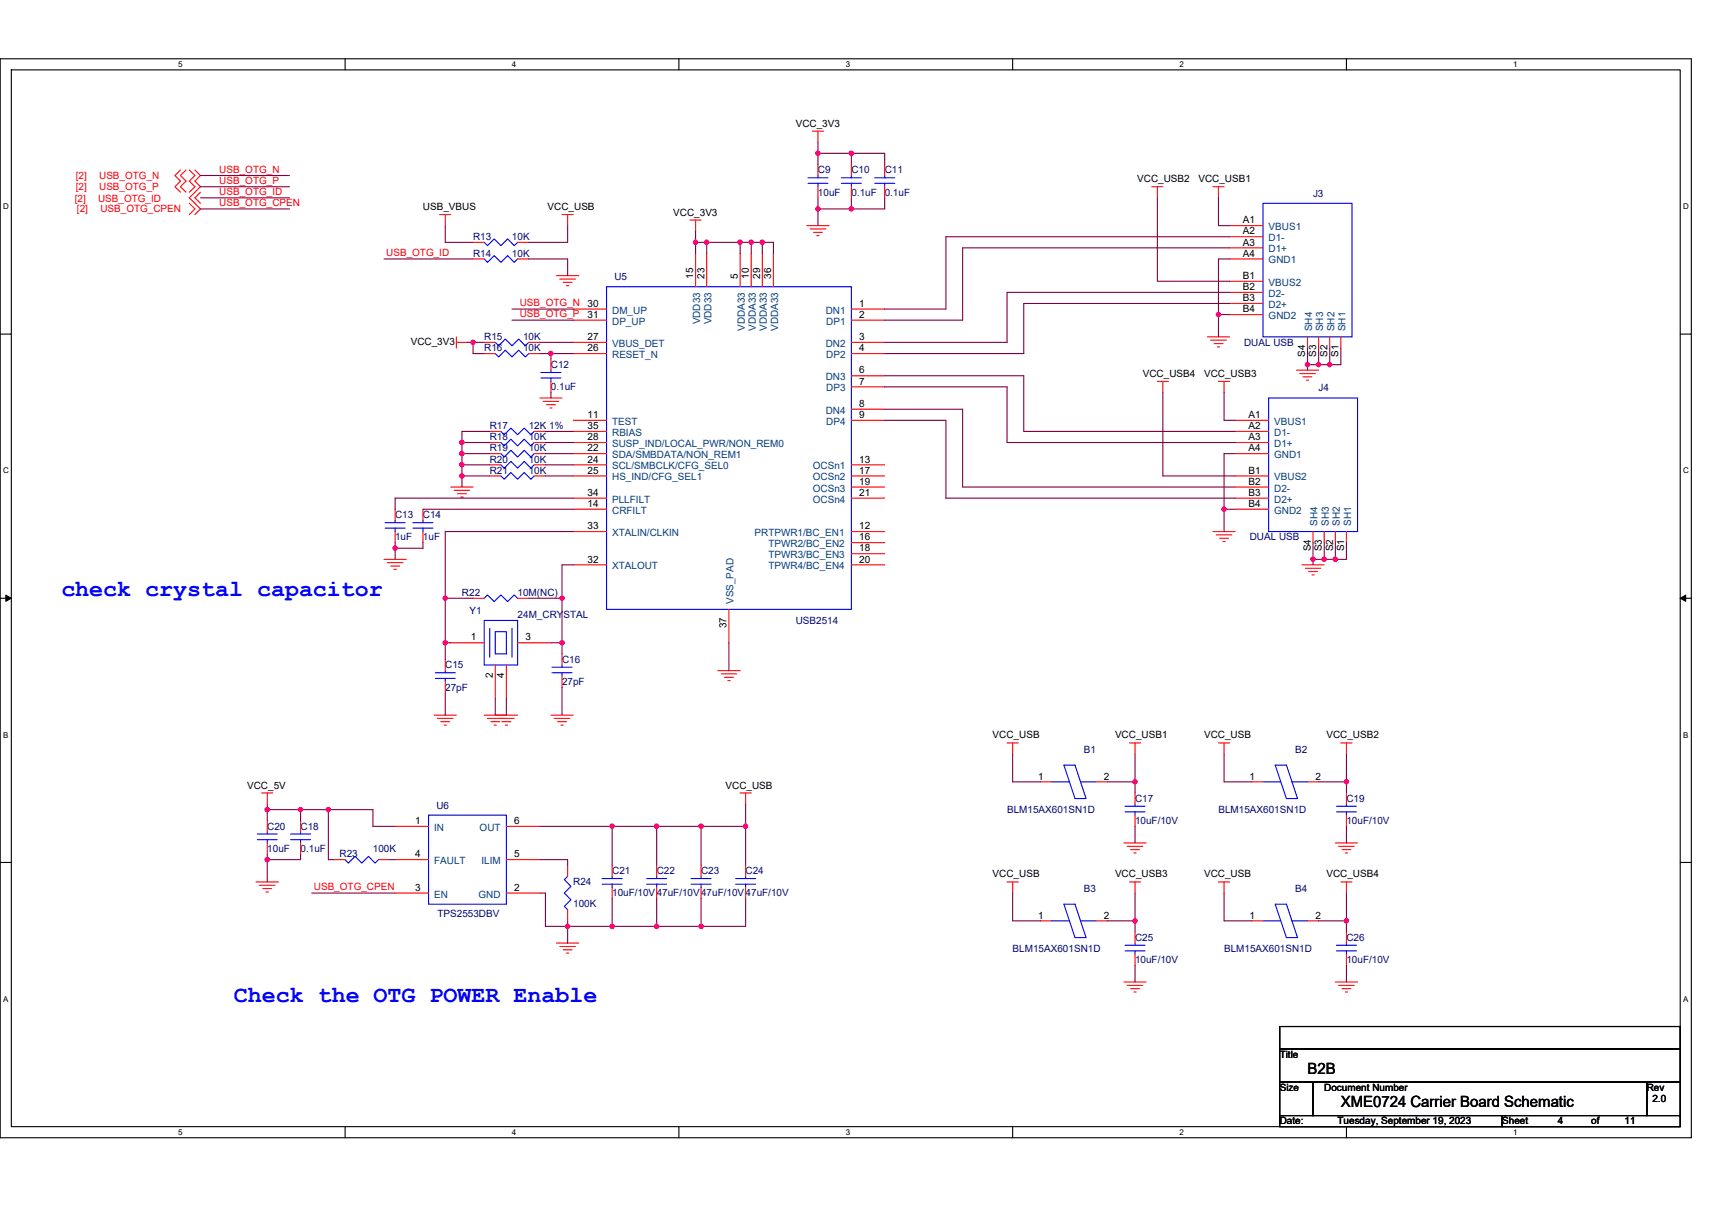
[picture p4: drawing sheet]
<svg xmlns="http://www.w3.org/2000/svg" width="297mm" height="210mm" viewBox="0 0 297 210" stroke-linecap="round" stroke-linejoin="round" font-family="sans-serif">
<path d="M0 10.2h293.5v187.2h-293.5zM2 12.1h289.5v183.4h-289.5z" fill="none" stroke="#000" stroke-width=".19"/>
<g fill="#fff">
<path d="M30.9 10.4h.8v1.6h-.8z"/>
<path d="M30.9 195.7h.8v1.6h-.8z"/>
</g>
<path d="M59.9 10.2v1.9M59.9 195.5v1.9" fill="none" stroke="#000" stroke-width=".19"/>
<g fill="#fff">
<path d="M88.8 10.4h.8v1.6h-.8z"/>
<path d="M88.8 195.7h.8v1.6h-.8z"/>
</g>
<path d="M117.8 10.2v1.9M117.8 195.5v1.9" fill="none" stroke="#000" stroke-width=".19"/>
<g fill="#fff">
<path d="M146.7 10.4h.8v1.6h-.8z"/>
<path d="M146.7 195.7h.8v1.6h-.8z"/>
</g>
<path d="M175.7 10.2v1.9M175.7 195.5v1.9" fill="none" stroke="#000" stroke-width=".19"/>
<g fill="#fff">
<path d="M204.7 10.4h.7v1.6h-.7z"/>
<path d="M204.7 195.7h.7v1.6h-.7z"/>
</g>
<path d="M233.6 10.2v1.9M233.6 195.5v1.9" fill="none" stroke="#000" stroke-width=".19"/>
<g fill="#fff">
<path d="M262.6 10.4h.7v1.6h-.7z"/>
<path d="M262.6 195.7h.7v1.6h-.7z"/>
<path d="M.5 35.1h1v1.5h-1z"/>
<path d="M292 35.1h1v1.5h-1z"/>
<path d="M.5 80.9h1v1.5h-1z"/>
<path d="M292 80.9h1v1.5h-1z"/>
</g>
<path d="M0 58h2M291.5 58h2" fill="none" stroke="#000" stroke-width=".19"/>
<g fill="#fff">
<path d="M.5 126.7h.9v1.6h-.9z"/>
<path d="M292 126.7h.9v1.6h-.9z"/>
</g>
<path d="M0 103.8h2M291.5 103.8h2" fill="none" stroke="#000" stroke-width=".19"/>
<path d="M1 103.3l1 .5-1 .6zM291.5 103.8l1-.5v1.1z" fill="#000" stroke="#000" stroke-width=".17"/>
<g fill="#fff">
<path d="M.5 172.6h.9v1.5h-.9z"/>
<path d="M292 172.6h.9v1.5h-.9z"/>
</g>
<path d="M0 149.7h2M291.5 149.7h2M222 178.1h69.5v3.9h-69.5zM222 182h69.5v5.8h-69.5zM222 187.8h5.8v5.8h-5.8zM222 193.6h38.6v1.9h-38.6zM227.8 187.8h57.9v5.8h-57.9zM260.6 193.6h30.9v1.9h-30.9zM285.7 187.8h5.8v5.8h-5.8z" fill="none" stroke="#000" stroke-width=".19"/>
<g fill="none" stroke="#f00" stroke-width=".19">
<path d="M31.3 29.5l-1 1 1 .9-1 1 1 1M32.3 29.5l-1 1 1 .9-1 1 1 1M32.8 35.3l1 1-1 .9M32.8 29.5l1 1-1 .9 1 1-1 1M33.8 29.5l1 1-1 .9 1 1-2 1.9 2 2-1 .9M34.8 33.4l-1 .9 1 1M76.3 37.2h1.9M77.3 37.2v2M97.5 37.2h2M98.5 37.2v2M119.7 38.2h1.9M120.7 38.2v1.9"/>
<path d="M140 39.2h3.8M140.6 39.7h2.7M140.9 22.8h2M141.9 28.5v2M141.9 32.4v1.9M141.9 22.8v1.9M147.7 28.5v2M147.7 32.4v1.9M153.5 28.5v2M153.5 32.4v1.9M199.8 32.4h2M200.8 32.4v1.9"/>
<path d="M210.5 32.4h1.9M211.4 32.4v1.9M213.3 39.2h5.8M79.2 59.4h1.9M79.2 58.5v1.9M82.1 42.1h1.9M82.1 44.9h1.9M84 59.4h1.9M89.8 42.1h1.9M89.8 44.9h1.9M91.7 59.4h2M96.6 47.8h3.8"/>
<path d="M97.1 48.4h2.7M97.7 49h1.5M98.3 49.6h.4M99.5 59.4h5.7M99.5 53.6h5.7M99.5 55.6h5.7M120.7 44v5.8M122.6 44v5.8M128.4 44v5.8M130.3 44v5.8M132.3 44v5.8M134.2 44v5.8"/>
<path d="M141.2 40.3h1.5M141.7 40.9h.4M147.7 53.6h5.8M147.7 55.6h5.8M147.7 59.4h5.8M209.5 58.5h3.8M210.1 59h2.7M210.6 59.6h1.6M213.3 41.1h5.8M213.3 43h5.8M213.3 44.9h5.8M213.3 48.8h5.8"/>
<path d="M213.3 50.7h5.8M213.3 52.7h5.8M213.3 54.6h5.8M226.9 58.5v1.9M228.8 58.5v1.9M230.7 58.5v1.9M232.6 58.5v1.9M84 61.4h1.9M85 76.8h1.9M85 78.7h1.9M85 74.9h1.9M91.7 61.4h2"/>
<path d="M92.7 76.8h1.9M92.7 78.7h1.9M92.7 74.9h1.9M93.7 69.1h3.8M94.2 69.7h2.7M94.8 70.2h1.6M95.4 70.8h.4M95.6 62.3v1.9M95.6 66.2v1.9M99.5 61.4h5.7M99.5 76.8h5.7M99.5 78.7h5.7"/>
<path d="M99.5 72.9h5.7M99.5 74.9h5.7M147.7 61.4h5.8M147.7 65.2h5.8M147.7 67.1h5.8M147.7 71h5.8M147.7 72.9h5.8M200.8 66.2h1.9M201.8 66.2v1.9M211.2 60.2h.4M211.4 66.2h1.9M212.4 66.2v1.9"/>
<path d="M214.3 72.9h5.8M214.3 74.9h5.8M214.3 76.8h5.8M214.3 78.7h5.8M224.9 64.2h3.9M225.5 64.8h2.7M226.1 65.4h1.5M226.7 66h.4M66.6 97.1h3.9M67.2 97.6h2.7M67.8 98.2h1.5M68.4 98.8h.4"/>
<path d="M68.6 88.4v1.9M68.6 92.2v2M73.4 88.4v1.9M73.4 92.2v2M78.2 84.5h3.9M78.8 85.1h2.7M79.4 85.7h1.5M79.9 86.3h.4M85 80.7h1.9M85 82.6h1.9M92.7 80.7h1.9M92.7 82.6h1.9"/>
<path d="M99.5 80.7h5.7M99.5 82.6h5.7M99.5 86.4h5.7M99.5 88.4h5.7M99.5 98h5.7M99.5 92.2h5.7M147.7 80.7h5.8M147.7 82.6h5.8M147.7 84.5h5.8M147.7 86.4h5.8M147.7 92.2h5.8M147.7 94.2h5.8"/>
<path d="M147.7 96.1h5.8M147.7 98h5.8M210.5 92.2h3.8M211 92.8h2.7M211.6 93.4h1.5M212.2 94h.4M214.3 82.6h5.8M214.3 84.5h5.8M214.3 86.4h5.8M214.3 88.4h5.8M225.9 98h3.9M226.5 98.6h2.7"/>
<path d="M227.1 99.2h1.5M227.6 99.8h.4M227.8 92.2v2M229.8 92.2v2M231.7 92.2v2M233.6 92.2v2M77.3 114.4v2M77.3 118.3v1.9M78.2 111.5h5.8M82.1 103.8h1.9M85.9 115.4v5.8M87.9 115.4v5.8"/>
<path d="M89.8 111.5h5.8M89.8 103.8h1.9M97.5 113.5v1.9M97.5 117.3v2M124.5 116.4h3.9M125.1 116.9h2.7M125.7 117.5h1.6M126.3 118.1h.4M126.5 105.7v5.8M45.4 137.6h1.9M46.4 137.6v1.9M75.3 124.1h3.9"/>
<path d="M75.9 124.7h2.7M76.5 125.2h1.5M77.1 125.8h.3M84 124.1h3.9M84.6 124.7h2.7M85.2 125.2h1.5M85.7 125.8h.4M85.9 124.1h3.9M86.5 124.7h2.7M87.1 125.2h1.5M87.7 125.8h.4M95.6 124.1h3.9"/>
<path d="M96.2 124.7h2.7M96.7 125.2h1.6M97.3 125.8h.4M128.4 137.6h1.9M129.4 137.6v1.9M174.7 128.9h2M175.7 128.9v2M180.5 135.7h2M190.2 135.7h1.9M196 128.9h1.9M196.9 128.9v2M196.9 137.6v1.9"/>
<path d="M211.4 128.9h1.9M212.4 128.9v2M217.2 135.7h1.9M226.9 135.7h1.9M232.6 128.9h2M233.6 128.9v2M233.6 137.6v1.9M44.4 153.1h3.9M45 153.6h2.7M45.6 154.2h1.5M46.2 154.8h.4M46.4 142.4v2"/>
<path d="M46.4 146.3v1.9M52.2 142.4v2M52.2 146.3v1.9M58 149.2h1.9M65.7 149.2h1.9M68.6 143.4h5.8M68.6 149.2h5.8M68.6 155h5.8M87.9 155h5.8M87.9 149.2h5.8M87.9 143.4h5.8M98.5 157.9v1.9"/>
<path d="M98.5 150.2v1.9M106.2 150.2v1.9M106.2 154v1.9M113.9 150.2v1.9M113.9 154v1.9M121.6 150.2v1.9M121.6 154v1.9M129.4 150.2v1.9M129.4 154v1.9M174.7 153.1h2M175.7 153.1v1.9M180.5 159.8h2"/>
<path d="M190.2 159.8h1.9M195 146.3h3.9M195.6 146.9h2.7M196 153.1h1.9M196.2 147.4h1.5M196.7 148h.4M196.9 153.1v1.9M196.9 141.5v1.9M211.4 153.1h1.9M212.4 153.1v1.9M217.2 159.8h1.9M226.9 159.8h1.9"/>
<path d="M231.7 146.3h3.8M232.3 146.9h2.7M232.6 153.1h2M232.9 147.4h1.5M233.4 148h.4M233.6 153.1v1.9M233.6 141.5v1.9M96.6 163.7h3.8M97.1 164.3h2.7M97.7 164.8h1.5M98.3 165.4h.4M195 170.4h3.9"/>
<path d="M195.6 171h2.7M196.2 171.6h1.5M196.7 172.1h.4M196.9 161.7v2M196.9 165.6v1.9M231.7 170.4h3.8M232.3 171h2.7M232.9 171.6h1.5M233.4 172.1h.4M233.6 161.7v2M233.6 165.6v1.9"/>
</g>
<g fill="none" stroke="#00f" stroke-width=".19">
<path d="M140.2 31.8h3.5M140.2 30.9h3.5M141.9 30.5v.4M141.9 31.8v.6M146 31.8h3.5M146 30.9h3.5M147.7 30.5v.4M147.7 31.8v.6M151.8 31.8h3.4M151.8 30.9h3.4M153.5 30.5v.4M153.5 31.8v.6"/>
<path d="M219.1 35.3h15.5v23.2h-15.5zM84 42.1l.6 .5 1.1-1.1 1.2 1.1 1.2-1.1 1.1 1.1 .6-.5M84 44.9l.6 .6 1.1-1.1 1.2 1.1 1.2-1.1 1.1 1.1 .6-.6M85.9 59.4l.6 .6 1.2-1.2 1.1 1.2 1.2-1.2 1.1 1.2 .6-.6M105.2 49.8h42.5v55.9h-42.5zM85.9 61.4l.6 .5 1.2-1.1 1.1 1.1 1.2-1.1 1.1 1.1 .6-.5M86.9 76.8l.6 .6 1.1-1.2 1.2 1.2 1.1-1.2 1.2 1.2 .6-.6M86.9 78.7l.6 .6 1.1-1.2 1.2 1.2 1.1-1.2 1.2 1.2 .6-.6M86.9 74.9l.6 .5 1.1-1.1 1.2 1.1 1.1-1.1 1.2 1.1 .6-.5M93.8 65.6h3.5M93.8 64.6h3.5M95.6 64.2v.4"/>
<path d="M95.6 65.6v.6M220.1 69.1h15.4v23.1h-15.4zM66.8 91.7h3.5M66.8 90.7h3.5M68.6 90.3v.4M68.6 91.7v.5M71.6 91.7h3.5M71.6 90.7h3.5M73.4 90.3v.4M73.4 91.7v.5M86.9 80.7l.6 .5 1.1-1.1 1.2 1.1 1.1-1.1 1.2 1.1 .6-.5M86.9 82.6l.6 .6 1.1-1.2 1.2 1.2 1.1-1.2 1.2 1.2 .6-.6"/>
<path d="M75.5 117.7h3.5M75.5 116.8h3.5M77.3 116.4v.4M77.3 117.7v.6M84 107.7h5.8v7.7h-5.8zM84 103.8l.6-.5 1.1 1.1 1.2-1.1 1.2 1.1 1.1-1.1 .6 .5M85 109v5M85.9 109.6h2v3.9h-2zM88.8 109v5M95.8 116.8h3.4M95.8 115.8h3.4M97.5 115.4v.4"/>
<path d="M97.5 116.8v.5M182.5 135.7h3M184.6 132.8h1.9l1.9 5.8h-1.9zM187.5 135.7h2.7M195.2 139.9h3.5M196.9 139.5v.4M219.1 135.7h3.1M221.3 132.8h1.9l1.9 5.8h-1.9zM224.2 135.7h2.7M231.9 139.9h3.4M233.6 139.5v.4M44.6 145.7h3.5"/>
<path d="M44.6 144.7h3.5M46.4 144.4v.3M46.4 145.7v.6M50.4 145.7h3.5M50.4 144.7h3.5M52.2 144.4v.3M52.2 145.7v.6M59.9 149.2l.5 .6 1.2-1.2 1.2 1.2 1.1-1.2 1.2 1.2 .6-.6M74.4 141.5h13.5v15.4h-13.5zM98.5 152.1l-.6 .6 1.2 1.1-1.2 1.2 1.2 1.1-1.2 1.2 .6 .6M104.5 153.4h3.4M104.5 152.5h3.4"/>
<path d="M106.2 152.1v.4M106.2 153.4v.6M112.2 153.4h3.5M112.2 152.5h3.5M113.9 152.1v.4M113.9 153.4v.6M119.9 153.4h3.5M119.9 152.5h3.5M121.6 152.1v.4M121.6 153.4v.6M127.6 153.4h3.5M127.6 152.5h3.5"/>
<path d="M129.4 152.1v.4M129.4 153.4v.6M182.5 159.8h3M184.6 156.9h1.9l1.9 5.8h-1.9zM187.5 159.8h2.7M195.2 140.9h3.5M196.9 140.9v.6M219.1 159.8h3.1M221.3 156.9h1.9l1.9 5.8h-1.9zM224.2 159.8h2.7M231.9 140.9h3.4M233.6 140.9v.6"/>
<path d="M195.2 165h3.5M195.2 164h3.5M196.9 163.7v.3M196.9 165v.6M231.9 165h3.4M231.9 164h3.4M233.6 163.7v.3M233.6 165v.6"/>
</g>
<g fill="none" stroke="#800040" stroke-width=".19">
<path d="M34.8 30.5h15.4M34.8 32.4h15.4M34.8 34.3h15.4M34.8 36.3h15.4M77.3 39.2v2.9h4.8M98.5 39.2v2.9h-6.8M141.9 36.3v2.9M141.9 26.6v1.9M141.9 24.7v1.9h5.8M141.9 34.3v2h5.8M147.7 34.3v2M147.7 26.6v1.9"/>
<path d="M147.7 26.6h5.8v1.9M153.5 34.3v2h-5.8M200.8 34.3v14.5h12.5M211.4 34.3v4.9h1.9M66.6 44.9h15.5M81.1 59.4h1M82.1 59.4v2h1.9M82.1 59.4h1.9M88.8 53.6h10.7M88.8 55.6h10.7M91.7 44.9h6.8v2.9M93.7 59.4h5.8"/>
<path d="M120.7 42.1h1.9M120.7 40.1v2M120.7 42.1v1.9M122.6 42.1v1.9M122.6 42.1h5.8M128.4 42.1v1.9M128.4 42.1h1.9M130.3 42.1h2M130.3 42.1v1.9M132.3 42.1h1.9v1.9M132.3 42.1v1.9M211.4 54.6v3.9"/>
<path d="M211.4 54.6h1.9M213.3 41.1h-49.2v12.5h-10.6M213.3 43h-46.3v12.6h-13.5M213.3 50.7h-38.6v8.7h-21.2M213.3 52.7h-35.7v8.7h-24.1M213.3 44.9h-1.9v9.7M80.2 76.8h4.8M80.2 78.7v2M80.2 76.8v1.9M80.2 78.7h4.8M85 74.9h-4.8v1.9M93.7 61.4h1.9"/>
<path d="M94.6 74.9h4.9M94.6 76.8h4.9M94.6 78.7h4.9M95.6 68.1v1M95.6 61.4v.9M95.6 61.4h3.9M153.5 67.1h21.2v9.7h39.6M153.5 65.2h24.1v9.7h36.7M153.5 72.9h10.6v13.5h50.2M153.5 71h13.5v13.5h47.3M201.8 68.1v14.5h12.5M212.4 68.1v4.8h1.9"/>
<path d="M214.3 78.7h-1.9v9.7M226.9 60.4v2.9M226.9 63.3v.9M226.9 63.3h1.9M228.8 60.4v2.9M228.8 63.3h1.9M230.7 60.4v2.9M232.6 60.4v2.9h-1.9M68.6 94.2v.9M68.6 95.1v2M73.4 88.4h26.1M73.4 94.2v.9h-4.8"/>
<path d="M80.2 82.6h4.8M80.2 80.7h4.8M80.2 82.6v1.9M80.2 80.7v1.9M94.6 80.7h4.9M94.6 82.6h4.9M99.5 86.4h-30.9v2M99.5 98h-2v5.8M99.5 92.2h-22.2v11.6M212.4 88.4v3.8M212.4 88.4h1.9M227.8 94.2v2.9"/>
<path d="M227.8 97.1v.9M227.8 97.1h2M229.8 97.1h1.9M229.8 94.2v2.9M231.7 94.2v2.9M233.6 94.2v2.9h-1.9M77.3 111.5h.9M77.3 111.5v2.9M77.3 103.8v7.7M77.3 103.8h4.8M91.7 103.8h5.8M95.6 111.5h1.9"/>
<path d="M97.5 103.8v7.7M97.5 119.3v4.8M97.5 111.5v2M126.5 111.5v4.9M46.4 139.5v1M77.3 120.2v3.9M85.9 121.2v2.9M87.9 121.2v2.9M129.4 139.5v3.9M175.7 130.9v4.8h4.8M192.1 135.7h4.8M196.9 130.9v4.8"/>
<path d="M196.9 135.7v1.9M212.4 130.9v4.8h4.8M228.8 135.7h4.8M233.6 130.9v4.8M233.6 135.7v1.9M46.4 148.2v1M46.4 149.2v3.9M46.4 140.5v1.9M46.4 140.5h5.8M52.2 140.5h4.8M52.2 148.2v1h-5.8M52.2 140.5v1.9"/>
<path d="M54.1 155h14.5M57 140.5v8.7h1M57 140.5h7.7v2.9h3.9M67.6 149.2h1M93.7 155h.9v5.8h3.9M93.7 143.4h12.5M93.7 149.2h4.8v1M98.5 159.8v1M106.2 143.4h7.7M106.2 143.4v6.8M106.2 155.9v4.9M113.9 143.4h7.7"/>
<path d="M113.9 143.4v6.8M113.9 155.9v4.9M121.6 143.4h7.8M121.6 155.9v4.9M121.6 143.4v6.8M129.4 155.9v4.9h-7.8M129.4 143.4v6.8M175.7 155v4.8h4.8M192.1 159.8h4.8M196.9 143.4v2.9M196.9 155v4.8M196.9 159.8v1.9"/>
<path d="M212.4 155v4.8h4.8M228.8 159.8h4.8M233.6 143.4v2.9M233.6 155v4.8M233.6 159.8v1.9M98.5 160.8v2.9M98.5 160.8h7.7M106.2 160.8h7.7M113.9 160.8h7.7M196.9 167.5v2.9M233.6 167.5v2.9"/>
</g>
<g fill="#f0f" stroke="#f0f" stroke-width=".19">
<circle cx="46.4" cy="149.2" r=".38"/>
<circle cx="52.1" cy="140.5" r=".38"/>
<circle cx="46.4" cy="140.5" r=".38"/>
<circle cx="57" cy="140.5" r=".38"/>
<circle cx="113.9" cy="143.4" r=".38"/>
<circle cx="106.2" cy="143.4" r=".38"/>
<circle cx="129.3" cy="143.4" r=".38"/>
<circle cx="98.5" cy="160.8" r=".38"/>
<circle cx="113.9" cy="160.8" r=".38"/>
<circle cx="106.2" cy="160.8" r=".38"/>
<circle cx="121.6" cy="160.8" r=".38"/>
<circle cx="120.7" cy="42" r=".38"/>
<circle cx="132.2" cy="42" r=".38"/>
<circle cx="128.4" cy="42" r=".38"/>
<circle cx="130.3" cy="42" r=".38"/>
<circle cx="122.6" cy="42" r=".38"/>
<circle cx="82.1" cy="59.4" r=".38"/>
<circle cx="95.6" cy="61.3" r=".38"/>
<circle cx="80.1" cy="82.6" r=".38"/>
<circle cx="80.1" cy="80.6" r=".38"/>
<circle cx="80.1" cy="78.7" r=".38"/>
<circle cx="80.1" cy="76.8" r=".38"/>
<circle cx="68.6" cy="95.1" r=".38"/>
<circle cx="226.8" cy="63.3" r=".38"/>
<circle cx="230.7" cy="63.3" r=".38"/>
<circle cx="228.8" cy="63.3" r=".38"/>
<circle cx="227.8" cy="97.1" r=".38"/>
<circle cx="229.7" cy="97.1" r=".38"/>
<circle cx="231.7" cy="97.1" r=".38"/>
<circle cx="211.4" cy="54.6" r=".38"/>
<circle cx="212.4" cy="88.4" r=".38"/>
<circle cx="121.6" cy="143.4" r=".38"/>
<circle cx="196.9" cy="135.7" r=".38"/>
<circle cx="233.6" cy="135.7" r=".38"/>
<circle cx="196.9" cy="159.8" r=".38"/>
<circle cx="233.6" cy="159.8" r=".38"/>
<circle cx="77.2" cy="111.5" r=".38"/>
<circle cx="77.2" cy="103.8" r=".38"/>
<circle cx="97.5" cy="111.5" r=".38"/>
<circle cx="97.5" cy="103.8" r=".38"/>
<circle cx="141.9" cy="36.2" r=".38"/>
<circle cx="147.7" cy="26.6" r=".38"/>
<circle cx="141.9" cy="26.6" r=".38"/>
<circle cx="147.7" cy="36.2" r=".38"/>
</g>
<g font-size="4" fill="#00f">
<text x="10.6" y="103.4">check crystal capacitor</text>
<text x="40.6" y="173.8">Check the OTG POWER Enable</text>
</g>
<g font-size="2.7">
<text x="226.9" y="186.3">B2B</text>
<text x="232.6" y="192.1">XME0724 Carrier Board Schematic</text>
</g>
<g font-size="1.7">
<text x="138.1" y="22">VCC_3V3</text>
<text x="197.3" y="31.6">VCC_USB2</text>
<text x="207.9" y="31.6">VCC_USB1</text>
<text x="73.4" y="36.4">USB_VBUS</text>
<text x="95" y="36.4">VCC_USB</text>
<text x="116.8" y="37.4">VCC_3V3</text>
<text x="215.6" y="38.8">A1</text>
<text x="215.6" y="40.7">A2</text>
<text x="215.6" y="42.6">A3</text>
<text x="215.6" y="44.5">A4</text>
<text x="101.9" y="53.2">30</text>
<text x="120.3" y="48.4" transform="rotate(-90 120.3 48.4)">15</text>
<text x="122.2" y="48.4" transform="rotate(-90 122.2 48.4)">23</text>
<text x="128" y="48.4" transform="rotate(-90 128 48.4)">5</text>
<text x="129.9" y="48.4" transform="rotate(-90 129.9 48.4)">10</text>
<text x="131.9" y="48.4" transform="rotate(-90 131.9 48.4)">29</text>
<text x="133.8" y="48.4" transform="rotate(-90 133.8 48.4)">36</text>
<text x="149.1" y="53.2">1</text>
<text x="215.6" y="48.4">B1</text>
<text x="215.6" y="50.3">B2</text>
<text x="215.6" y="52.3">B3</text>
<text x="71.3" y="59.8">VCC_3V3</text>
<text x="101.9" y="59">27</text>
<text x="101.9" y="55.2">31</text>
<text x="149.1" y="59">3</text>
<text x="149.1" y="55.2">2</text>
<text x="215.6" y="54.2">B4</text>
<text x="101.9" y="61">26</text>
<text x="149.1" y="64.8">6</text>
<text x="149.1" y="61">4</text>
<text x="198.3" y="65.4">VCC_USB4</text>
<text x="208.9" y="65.4">VCC_USB3</text>
<text x="226.5" y="61.9" transform="rotate(-90 226.5 61.9)">S4</text>
<text x="228.4" y="61.9" transform="rotate(-90 228.4 61.9)">S3</text>
<text x="230.3" y="61.9" transform="rotate(-90 230.3 61.9)">S2</text>
<text x="232.2" y="61.9" transform="rotate(-90 232.2 61.9)">S1</text>
<text x="149.1" y="70.6">8</text>
<text x="149.1" y="66.7">7</text>
<text x="101.9" y="76.4">28</text>
<text x="101.9" y="72.5">11</text>
<text x="101.9" y="74.5">35</text>
<text x="149.1" y="72.5">9</text>
<text x="216.6" y="72.5">A1</text>
<text x="216.6" y="74.5">A2</text>
<text x="216.6" y="76.4">A3</text>
<text x="101.9" y="78.3">22</text>
<text x="101.9" y="80.3">24</text>
<text x="101.9" y="82.2">25</text>
<text x="149.1" y="80.3">13</text>
<text x="149.1" y="82.2">17</text>
<text x="216.6" y="78.3">A4</text>
<text x="216.6" y="82.2">B1</text>
<text x="101.9" y="86">34</text>
<text x="101.9" y="88">14</text>
<text x="149.1" y="84.1">19</text>
<text x="149.1" y="86">21</text>
<text x="216.6" y="84.1">B2</text>
<text x="216.6" y="86">B3</text>
<text x="216.6" y="88">B4</text>
<text x="101.9" y="91.8">33</text>
<text x="149.1" y="91.8">12</text>
<text x="149.1" y="93.8">16</text>
<text x="149.1" y="95.7">18</text>
<text x="227.4" y="95.7" transform="rotate(-90 227.4 95.7)">S4</text>
<text x="229.4" y="95.7" transform="rotate(-90 229.4 95.7)">S3</text>
<text x="231.3" y="95.7" transform="rotate(-90 231.3 95.7)">S2</text>
<text x="233.2" y="95.7" transform="rotate(-90 233.2 95.7)">S1</text>
<text x="101.9" y="97.6">32</text>
<text x="149.1" y="97.6">20</text>
<text x="81.7" y="111.1">1</text>
<text x="91.2" y="111.1">3</text>
<text x="126.1" y="109" transform="rotate(-90 126.1 109)">37</text>
<text x="85.5" y="117.7" transform="rotate(-90 85.5 117.7)">2</text>
<text x="87.5" y="117.7" transform="rotate(-90 87.5 117.7)">4</text>
<text x="172.2" y="128.1">VCC_USB</text>
<text x="193.5" y="128.1">VCC_USB1</text>
<text x="208.9" y="128.1">VCC_USB</text>
<text x="230.1" y="128.1">VCC_USB2</text>
<text x="42.9" y="136.8">VCC_5V</text>
<text x="125.9" y="136.8">VCC_USB</text>
<text x="180.1" y="135.3">1</text>
<text x="191.5" y="135.3">2</text>
<text x="216.8" y="135.3">1</text>
<text x="228.2" y="135.3">2</text>
<text x="72" y="143">1</text>
<text x="89.2" y="143">6</text>
<text x="72" y="148.8">4</text>
<text x="89.2" y="148.8">5</text>
<text x="72" y="154.6">3</text>
<text x="89.2" y="154.6">2</text>
<text x="172.2" y="152.3">VCC_USB</text>
<text x="193.5" y="152.3">VCC_USB3</text>
<text x="208.9" y="152.3">VCC_USB</text>
<text x="230.1" y="152.3">VCC_USB4</text>
<text x="180.1" y="159.4">1</text>
<text x="191.5" y="159.4">2</text>
<text x="216.8" y="159.4">1</text>
<text x="228.2" y="159.4">2</text>
<text x="222" y="183.6">Title</text>
<text x="222" y="189.3">Size</text>
<text x="229.8" y="189.3">Document Number</text>
<text x="285.7" y="189.3">Rev</text>
<text x="286.7" y="191.3">2.0</text>
<text x="222" y="195.1">Date:</text>
<text x="232.1" y="195.1">Tuesday, September 19, 2023</text>
<text x="260.6" y="195.1">Sheet</text>
<text x="270.3" y="195.1">4</text>
<text x="276.1" y="195.1">of</text>
<text x="281.9" y="195.1">11</text>
</g>
<g font-size="1.7" fill="#f00">
<text x="38.1" y="30">USB_OTG_N</text>
<text x="13" y="35.1">[2]</text>
<text x="13.2" y="31.1">[2]</text>
<text x="13.2" y="33">[2]</text>
<text x="17" y="35.1">USB_OTG_ID</text>
<text x="17.2" y="31.1">USB_OTG_N</text>
<text x="17.2" y="33">USB_OTG_P</text>
<text x="38.1" y="31.9">USB_OTG_P</text>
<text x="38.1" y="33.8">USB_OTG_ID</text>
<text x="38.1" y="35.8">USB_OTG_CPEN</text>
<text x="13.4" y="36.8">[2]</text>
<text x="17.4" y="36.8">USB_OTG_CPEN</text>
<text x="67" y="44.4">USB_OTG_ID</text>
<text x="90.2" y="53.1">USB_OTG_N</text>
<text x="90.2" y="55.1">USB_OTG_P</text>
<text x="54.5" y="154.5">USB_OTG_CPEN</text>
</g>
<g font-size="1.7" fill="#000080">
<text x="141.9" y="30.1">C9</text>
<text x="141.9" y="34">10uF</text>
<text x="147.7" y="30.1">C10</text>
<text x="147.7" y="34">0.1uF</text>
<text x="153.5" y="30.1">C11</text>
<text x="153.5" y="34">0.1uF</text>
<text x="227.8" y="34.1">J3</text>
<text x="82.1" y="41.7">R13</text>
<text x="88.8" y="41.7">10K</text>
<text x="82.1" y="44.6">R14</text>
<text x="88.8" y="44.6">10K</text>
<text x="106.6" y="48.6">U5</text>
<text x="84" y="59">R15</text>
<text x="90.8" y="59">10K</text>
<text x="84" y="61">R16</text>
<text x="90.8" y="61">10K</text>
<text x="95.6" y="63.9">C12</text>
<text x="215.9" y="60">DUAL USB</text>
<text x="95.6" y="67.7">0.1uF</text>
<text x="228.8" y="67.9">J4</text>
<text x="85" y="76.4">R18</text>
<text x="85" y="74.5">R17</text>
<text x="91.7" y="76.4">10K</text>
<text x="91.7" y="74.5">12K 1%</text>
<text x="85" y="78.3">R19</text>
<text x="85" y="80.3">R20</text>
<text x="85" y="82.2">R21</text>
<text x="91.7" y="78.3">10K</text>
<text x="91.7" y="80.3">10K</text>
<text x="91.7" y="82.2">10K</text>
<text x="68.6" y="89.9">C13</text>
<text x="73.4" y="89.9">C14</text>
<text x="68.6" y="93.8">1uF</text>
<text x="73.4" y="93.8">1uF</text>
<text x="216.8" y="93.8">DUAL USB</text>
<text x="80.2" y="103.4">R22</text>
<text x="81.5" y="106.5">Y1</text>
<text x="89.8" y="103.4">10M(NC)</text>
<text x="89.8" y="107.3">24M_CRYSTAL</text>
<text x="138.1" y="108.3">USB2514</text>
<text x="77.3" y="116">C15</text>
<text x="77.3" y="119.8">27pF</text>
<text x="97.5" y="115">C16</text>
<text x="97.5" y="118.9">27pF</text>
<text x="188.1" y="130.7">B1</text>
<text x="224.7" y="130.7">B2</text>
<text x="46.4" y="144">C20</text>
<text x="52.2" y="144">C18</text>
<text x="75.7" y="140.3">U6</text>
<text x="174.7" y="141.1">BLM15AX601SN1D</text>
<text x="196.9" y="139.1">C17</text>
<text x="196.9" y="143">10uF/10V</text>
<text x="211.4" y="141.1">BLM15AX601SN1D</text>
<text x="233.6" y="139.1">C19</text>
<text x="233.6" y="143">10uF/10V</text>
<text x="46.4" y="147.8">10uF</text>
<text x="52.2" y="147.8">0.1uF</text>
<text x="58.9" y="148.8">R23</text>
<text x="64.7" y="147.8">100K</text>
<text x="99.5" y="153.6">R24</text>
<text x="106.2" y="151.7">C21</text>
<text x="106.2" y="155.6">10uF/10V47uF/10V47uF/10V47uF/10V</text>
<text x="113.9" y="151.7">C22</text>
<text x="121.6" y="151.7">C23</text>
<text x="129.4" y="151.7">C24</text>
<text x="188.1" y="154.8">B3</text>
<text x="224.7" y="154.8">B4</text>
<text x="75.9" y="159.2">TPS2553DBV</text>
<text x="99.5" y="157.5">100K</text>
<text x="175.7" y="165.2">BLM15AX601SN1D</text>
<text x="196.9" y="163.3">C25</text>
<text x="196.9" y="167.1">10uF/10V</text>
<text x="212.4" y="165.2">BLM15AX601SN1D</text>
<text x="233.6" y="163.3">C26</text>
<text x="233.6" y="167.1">10uF/10V</text>
</g>
<g font-size="1.7" fill="#004080">
<text x="220.1" y="39.9">VBUS1</text>
<text x="220.1" y="41.9">D1-</text>
<text x="220.1" y="43.8">D1+</text>
<text x="220.1" y="45.7">GND1</text>
<text x="220.1" y="49.6">VBUS2</text>
<text x="220.1" y="51.5">D2-</text>
<text x="220.1" y="53.4">D2+</text>
<text x="106.2" y="54.4">DM_UP</text>
<text x="106.2" y="56.3">DP_UP</text>
<text x="121.5" y="56.3" transform="rotate(-90 121.5 56.3)">VDD33</text>
<text x="123.4" y="56.3" transform="rotate(-90 123.4 56.3)">VDD33</text>
<text x="129.2" y="57.4" transform="rotate(-90 129.2 57.4)">VDDA33</text>
<text x="131.1" y="57.4" transform="rotate(-90 131.1 57.4)">VDDA33</text>
<text x="133.1" y="57.4" transform="rotate(-90 133.1 57.4)">VDDA33</text>
<text x="135" y="57.4" transform="rotate(-90 135 57.4)">VDDA33</text>
<text x="143.3" y="54.4">DN1</text>
<text x="143.4" y="56.3">DP1</text>
<text x="220.1" y="55.4">GND2</text>
<text x="227.7" y="57.5" transform="rotate(-90 227.7 57.5)">SH4</text>
<text x="229.6" y="57.5" transform="rotate(-90 229.6 57.5)">SH3</text>
<text x="231.5" y="57.5" transform="rotate(-90 231.5 57.5)">SH2</text>
<text x="233.4" y="57.5" transform="rotate(-90 233.4 57.5)">SH1</text>
<text x="106.2" y="60.2">VBUS_DET</text>
<text x="106.2" y="62.1">RESET_N</text>
<text x="143.3" y="60.2">DN2</text>
<text x="143.3" y="66">DN3</text>
<text x="143.4" y="62.1">DP2</text>
<text x="143.3" y="71.8">DN4</text>
<text x="143.4" y="67.9">DP3</text>
<text x="106.2" y="77.6">SUSP_IND/LOCAL_PWR/NON_REM0</text>
<text x="106.2" y="73.7">TEST</text>
<text x="106.2" y="75.6">RBIAS</text>
<text x="143.4" y="73.7">DP4</text>
<text x="221.1" y="73.7">VBUS1</text>
<text x="221.1" y="75.6">D1-</text>
<text x="221.1" y="77.6">D1+</text>
<text x="106.2" y="79.5">SDA/SMBDATA/NON_REM1</text>
<text x="106.2" y="81.4">SCL/SMBCLK/CFG_SEL0</text>
<text x="106.2" y="83.4">HS_IND/CFG_SEL1</text>
<text x="141" y="81.4">OCSn1</text>
<text x="141" y="83.4">OCSn2</text>
<text x="221.1" y="79.5">GND1</text>
<text x="221.1" y="83.4">VBUS2</text>
<text x="106.2" y="87.2">PLLFILT</text>
<text x="106.2" y="89.2">CRFILT</text>
<text x="141" y="85.3">OCSn3</text>
<text x="141" y="87.2">OCSn4</text>
<text x="221.1" y="85.3">D2-</text>
<text x="221.1" y="87.2">D2+</text>
<text x="221.1" y="89.2">GND2</text>
<text x="106.2" y="93">XTALIN/CLKIN</text>
<text x="130.9" y="93">PRTPWR1/BC_EN1</text>
<text x="133.3" y="95">TPWR2/BC_EN2</text>
<text x="228.6" y="91.3" transform="rotate(-90 228.6 91.3)">SH4</text>
<text x="230.6" y="91.3" transform="rotate(-90 230.6 91.3)">SH3</text>
<text x="232.5" y="91.3" transform="rotate(-90 232.5 91.3)">SH2</text>
<text x="234.4" y="91.3" transform="rotate(-90 234.4 91.3)">SH1</text>
<text x="106.2" y="98.8">XTALOUT</text>
<text x="133.3" y="96.9">TPWR3/BC_EN3</text>
<text x="133.3" y="98.8">TPWR4/BC_EN4</text>
<text x="127.3" y="104.8" transform="rotate(-90 127.3 104.8)">VSS_PAD</text>
<text x="75.3" y="144.2">IN</text>
<text x="75.3" y="150">FAULT</text>
<text x="83.2" y="144.2">OUT</text>
<text x="83.5" y="150">ILIM</text>
<text x="75.3" y="155.8">EN</text>
<text x="83" y="155.8">GND</text>
</g>
<g font-size="1.4">
<text x="30.9" y="11.7">5</text>
<text x="88.8" y="11.7">4</text>
<text x="146.7" y="11.7">3</text>
<text x="204.7" y="11.7">2</text>
<text x="262.6" y="11.7">1</text>
<text x=".5" y="36.3">D</text>
<text x="292" y="36.3">D</text>
<text x=".5" y="82.1">C</text>
<text x="292" y="82.1">C</text>
<text x=".5" y="128">B</text>
<text x="292" y="128">B</text>
<text x=".5" y="173.8">A</text>
<text x="292" y="173.8">A</text>
<text x="30.9" y="197">5</text>
<text x="88.8" y="197">4</text>
<text x="146.7" y="197">3</text>
<text x="204.7" y="197">2</text>
<text x="262.6" y="197">1</text>
</g>
</svg>
